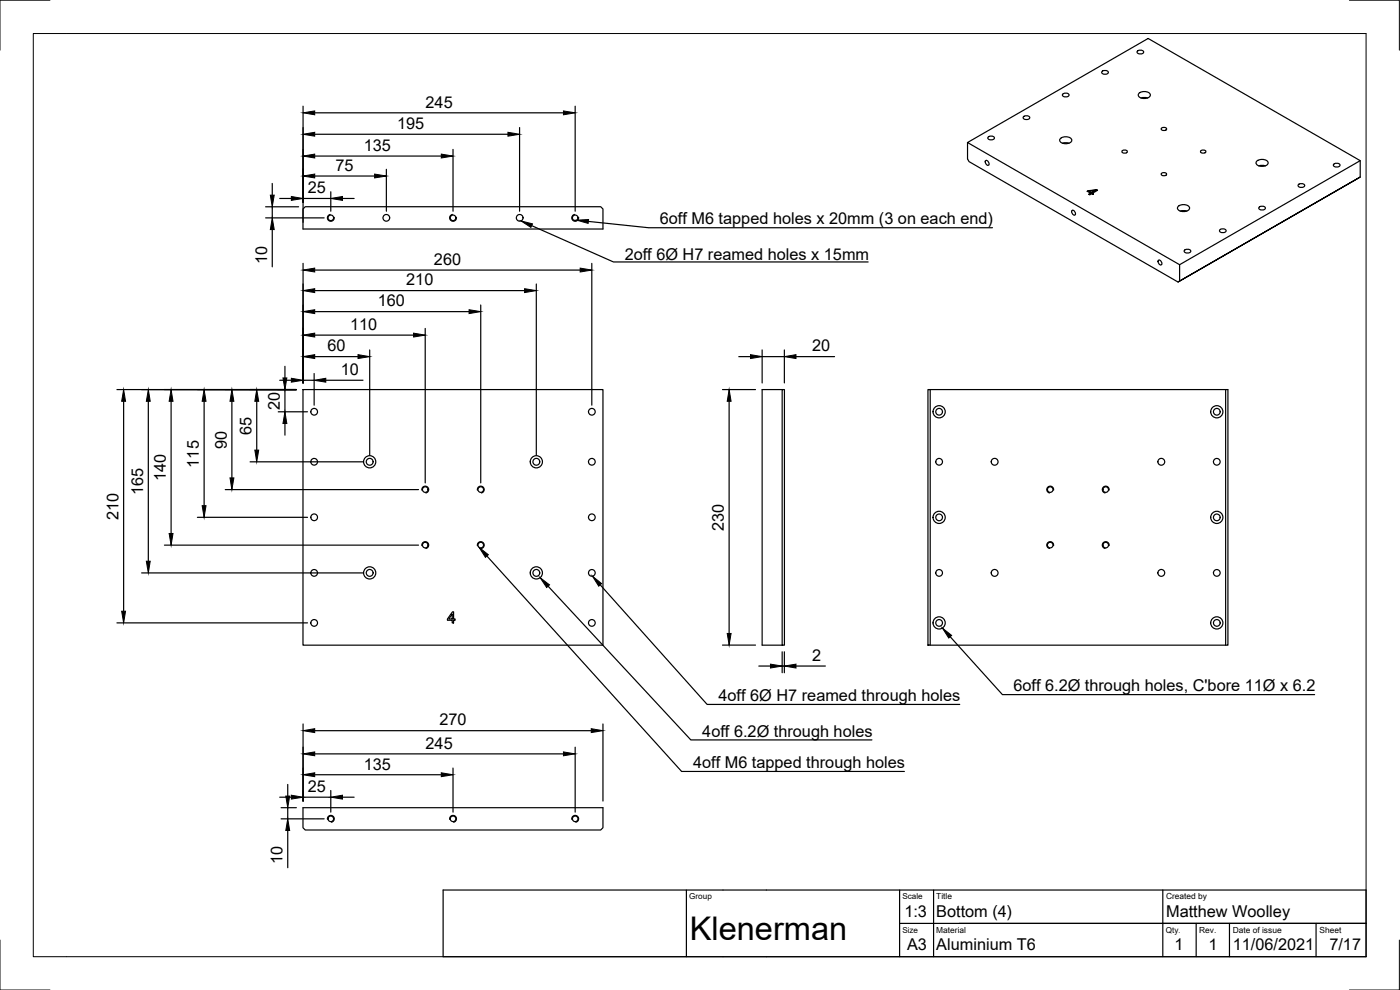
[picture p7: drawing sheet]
<svg xmlns="http://www.w3.org/2000/svg" width="420mm" height="297mm" viewBox="0 0 420 297" stroke-linecap="round" stroke-linejoin="round" font-family="sans-serif">
<!-- layer: Visible -->
<g fill="none" stroke="#000" stroke-width=".36">
<path d="M341.3 15.4l.6-.3h.7l.6 .5a1.16 1.16 0 0 1-2 0zM307.1 35.1l.6-.3h.7l.7 .5a1.16 1.16 0 0 1-2.1 0zM318.9 28.3l.6-.3h.7l.6 .5a1.16 1.16 0 0 1-2 0zM330.7 21.5l.6-.3h.7l.6 .5a1.16 1.16 0 0 1-2 0zM341.8 28a2.42 2.42 0 0 1 3.4 .3 1.91 1.91 0 0 1-2.7 1.1 .91 .91 0 0 1-.7-1.4zM342.4 29.4l1.2-.2 .8 .2M348.5 38.5a.86 .86 0 0 1 .9-.3 .86 .86 0 0 1 .7 .7 .86 .86 0 0 1-.9 .3 .86 .86 0 0 1-.7-.7zM290.4 42.8l54.2-31.3 63.6 36.7-54.2 31.2zM290.4 42.8v4.9l.4 .8 62.7 36.1M295.8 48.1a.86 .86 0 0 1 .9 .6 .86 .86 0 0 1-.2 .9l-.8-.8zM296.5 41.2l.6-.3h.7l.6 .5a1.16 1.16 0 0 1-2 0zM318.2 41.6a2.42 2.42 0 0 1 3.4 .3 1.91 1.91 0 0 1-2.7 1.1 .91 .91 0 0 1-.7-1.4z"/>
<path d="M318.8 43l1.2-.2 .8 .2M326.6 57.2l-.3 .2 1 .6M327.3 58l-.6 .3 .3 .2 .6-.4 .3 .2 .3-.1-.3-.2 .2 .2M327.3 58l-.5 .3M328.6 57.2l-1 .7 1-.7-1.8 .2 .8 .5-.8-.5M329.2 57l-2.6 .3 2.6-.3M329.4 57.1l-.2-.1 .2 .1-1.5 .9M336.7 45.3a.86 .86 0 0 1 .9-.3 .86 .86 0 0 1 .7 .7 .86 .86 0 0 1-.9 .3 .86 .86 0 0 1-.7-.7zM348.5 52.1a.86 .86 0 0 1 .9-.4 .86 .86 0 0 1 .7 .7 .86 .86 0 0 1-.9 .4 .86 .86 0 0 1-.7-.7zM360.3 45.3a.86 .86 0 0 1 .9-.3 .86 .86 0 0 1 .7 .7 .86 .86 0 0 1-.9 .3 .86 .86 0 0 1-.7-.7zM377.1 48.4a2.42 2.42 0 0 1 3.5 .3 1.91 1.91 0 0 1-2.7 1.1 .91 .91 0 0 1-.8-1.4zM377.8 49.8l1.2-.2 .8 .2"/>
<path d="M389.6 55.4l.6-.3h.7l.7 .6a1.16 1.16 0 0 1-2 0zM400.2 49.3l.6-.3h.7l.7 .5a1.16 1.16 0 0 1-2 0zM408.2 48.2v4.9M90.9 62.7l.7-.7h88.7l.7 .7v6h-90.1zM321.8 63.1a.86 .86 0 0 1 .8 .5 .86 .86 0 0 1-.2 1l-.8-.8zM347.7 78a.86 .86 0 0 1 .8 .5 .86 .86 0 0 1-.1 1l-.8-.8zM353.5 62a2.42 2.42 0 0 1 3.5 .3 1.91 1.91 0 0 1-2.7 1 .91 .91 0 0 1-.8-1.3zM354 79.4v4.9M354.2 63.3l1.2-.1 .8 .1M355.4 75.1l.6-.3h.8l.6 .5a1.16 1.16 0 0 1-2 0zM366 69l.6-.3h.8l.6 .5a1.16 1.16 0 0 1-2 0zM377.8 62.2l.6-.3h.7l.7 .5a1.16 1.16 0 0 1-2 0z"/>
<path d="M353.5 84.6l54.7-31.5zM90.9 116.9h90.1v76.7h-90.1zM234.7 116.9h.7v76.7h-.7zM234.7 116.9h-6v76.7h6M278.5 116.9h.7v76.7h-.7zM279.2 116.9h89.3v76.7h-.7M367.8 116.9v76.7h-88.6M135.7 184.2v1.5h-1zM135.8 183.6h.3v2.1h.5v.4h-.5v.8h-.4v-.8h-1.4v-.4zM90.9 242.3h90.1v6.1l-.7 .6h-88.7l-.7-.6z"/>
<circle cx="99.3" cy="65.4" r=".84"/>
<circle cx="115.9" cy="65.4" r="1.01"/>
<circle cx="136" cy="65.4" r=".84"/>
<circle cx="156" cy="65.4" r="1.01"/>
<circle cx="172.6" cy="65.4" r=".84"/>
<circle cx="94.3" cy="123.5" r="1.01"/>
<circle cx="94.3" cy="138.6" r="1.01"/>
<circle cx="110.9" cy="138.6" r="1.03"/>
<circle cx="110.9" cy="138.6" r="1.83"/>
<circle cx="161" cy="138.6" r="1.03"/>
<circle cx="161" cy="138.6" r="1.83"/>
<circle cx="177.6" cy="138.6" r="1.01"/>
<circle cx="177.6" cy="123.5" r="1.01"/>
<circle cx="281.8" cy="123.5" r="1.01"/>
<circle cx="281.8" cy="138.6" r="1.01"/>
<circle cx="281.8" cy="123.5" r="1.83"/>
<circle cx="298.5" cy="138.6" r="1.03"/>
<circle cx="348.5" cy="138.6" r="1.03"/>
<circle cx="365.2" cy="123.5" r="1.01"/>
<circle cx="365.2" cy="138.6" r="1.01"/>
<circle cx="365.2" cy="123.5" r="1.83"/>
<circle cx="94.3" cy="155.2" r="1.01"/>
<circle cx="127.6" cy="146.9" r=".84"/>
<circle cx="144.3" cy="146.9" r=".84"/>
<circle cx="177.6" cy="155.2" r="1.01"/>
<circle cx="281.8" cy="155.2" r="1.01"/>
<circle cx="281.8" cy="155.2" r="1.83"/>
<circle cx="315.2" cy="146.9" r=".84"/>
<circle cx="331.8" cy="146.9" r=".84"/>
<circle cx="365.2" cy="155.2" r="1.01"/>
<circle cx="365.2" cy="155.2" r="1.83"/>
<circle cx="94.3" cy="171.9" r="1.01"/>
<circle cx="110.9" cy="171.9" r="1.03"/>
<circle cx="110.9" cy="171.9" r="1.83"/>
<circle cx="127.6" cy="163.6" r=".84"/>
<circle cx="144.3" cy="163.6" r=".84"/>
<circle cx="161" cy="171.9" r="1.03"/>
<circle cx="161" cy="171.9" r="1.83"/>
<circle cx="177.6" cy="171.9" r="1.01"/>
<circle cx="281.8" cy="171.9" r="1.01"/>
<circle cx="298.5" cy="171.9" r="1.03"/>
<circle cx="315.2" cy="163.6" r=".84"/>
<circle cx="331.8" cy="163.6" r=".84"/>
<circle cx="348.5" cy="171.9" r="1.03"/>
<circle cx="365.2" cy="171.9" r="1.01"/>
<circle cx="94.3" cy="186.9" r="1.01"/>
<circle cx="177.6" cy="186.9" r="1.01"/>
<circle cx="281.8" cy="186.9" r="1.01"/>
<circle cx="281.8" cy="186.9" r="1.83"/>
<circle cx="365.2" cy="186.9" r="1.01"/>
<circle cx="365.2" cy="186.9" r="1.83"/>
<circle cx="99.3" cy="245.7" r=".84"/>
<circle cx="136" cy="245.7" r=".84"/>
<circle cx="172.6" cy="245.7" r=".84"/>
</g>
<!-- layer: Visible Narrow -->
<g fill="none" stroke="#000" stroke-width=".36">
<path d="M99.1 64.3a1.03 1.03 0 0 0-.8 1.2 1.03 1.03 0 0 0 1.2 .9 1.03 1.03 0 0 0 .8-1.2M135.8 64.3a1.03 1.03 0 0 0-.8 1.2 1.03 1.03 0 0 0 1.1 .9 1.03 1.03 0 0 0 .9-1.2M172.4 64.3a1.03 1.03 0 0 0-.8 1.2 1.03 1.03 0 0 0 1.2 .9 1.03 1.03 0 0 0 .8-1.2M126.6 147.1a1.03 1.03 0 0 1 .8-1.2 1.03 1.03 0 0 1 1.2 .8 1.03 1.03 0 0 1-.8 1.2M143.3 147.1a1.03 1.03 0 0 1 .8-1.2 1.03 1.03 0 0 1 1.2 .8 1.03 1.03 0 0 1-.8 1.2M316.2 147.1a1.03 1.03 0 0 0-.8-1.2 1.03 1.03 0 0 0-1.2 .8 1.03 1.03 0 0 0 .8 1.2M332.9 147.1a1.03 1.03 0 0 0-.9-1.2 1.03 1.03 0 0 0-1.2 .8 1.03 1.03 0 0 0 .9 1.2M126.6 163.7a1.03 1.03 0 0 1 .8-1.2 1.03 1.03 0 0 1 1.2 .9 1.03 1.03 0 0 1-.8 1.2M143.3 163.7a1.03 1.03 0 0 1 .8-1.2 1.03 1.03 0 0 1 1.2 .9 1.03 1.03 0 0 1-.8 1.2M316.2 163.7a1.03 1.03 0 0 0-.8-1.2 1.03 1.03 0 0 0-1.2 .9 1.03 1.03 0 0 0 .8 1.2M332.9 163.7a1.03 1.03 0 0 0-.9-1.2 1.03 1.03 0 0 0-1.2 .9 1.03 1.03 0 0 0 .9 1.2M98.3 245.9a1.03 1.03 0 0 1 .8-1.2 1.03 1.03 0 0 1 1.2 .8 1.03 1.03 0 0 1-.8 1.2"/>
<path d="M135 245.9a1.03 1.03 0 0 1 .8-1.2 1.03 1.03 0 0 1 1.2 .8 1.03 1.03 0 0 1-.9 1.2M171.6 245.9a1.03 1.03 0 0 1 .8-1.2 1.03 1.03 0 0 1 1.2 .8 1.03 1.03 0 0 1-.8 1.2"/>
</g>
<!-- layer: Border -->
<path d="M10 10.1h400v276.9h-400zM15 .1h-15v15M405 .1h15v15M0 282.1v14.9h15M420 282.1v14.9h-15" fill="none" stroke="#000" stroke-width=".3"/>
<!-- layer: TitleBlock -->
<path d="M133 267h277v20h-277zM206 267v20M270 277.1h140h-122M270 267v20M280.2 267v20M349 267v20M359 277.1v9.9M369 277.1v9.9M395 277.1v9.9" fill="none" stroke="#000" stroke-width=".36"/>
<!-- layer: Dimensions -->
<g fill="none" stroke="#000" stroke-width=".36">
<path d="M91 31.9v34.8M94.4 33.9h74.7M155.9 38.3v25.1M172.6 31.9v31.5M81.7 55v3.6M83.9 59.5h3.5M91 59.5h8.3M94.4 52.8h18M94.4 46.8h38M94.4 40.3h58M99.3 57.5v5.9M102.8 59.5h3.5"/>
<path d="M116 50.8v12.6M136 44.8v18.6M79.7 62h9.9M79.7 65.4h17.6M81.7 62v3.4M81.7 68.9v11.2M91 79v35.9M177.6 79v42.6M94.4 93.5h46.4M94.4 87.2h63M94.4 81h79.7M127.6 98.5v46.4"/>
<path d="M144.3 91.5v53.4M161 85.2v51.4M35.1 116.9h53.8M83.9 114.1h3.5M85.5 109.9v3.5M85.5 116.9v6.7M91 114.1h3.3M94.3 112.1v9.5M94.4 107h13M94.4 100.5h29.7M97.8 114.1h11.1M111 105v31.6"/>
<path d="M216.8 116.9h9.9M221.7 107h3.5M228.7 105v9.9M228.7 107h6.7M235.4 105v9.9M238.9 107h11.6M37.1 120.4v63M44.5 120.4v48M51.4 120.4v39.7M61.3 120.4v31.3M69.6 120.4v23M75.1 138.6h33.8"/>
<path d="M77 120.4v14.7M83.5 123.6h8.8M85.5 127.1v3.5M218.8 120.4v69.7M59.2 155.2h33.1M67.6 146.9h58M42.5 171.9h66.4M49.3 163.6h76.3M35.1 186.9h57.2M216.8 193.6h9.9M227.7 199.8h3.5M234.7 195.6v6.3"/>
<path d="M234.7 199.8h.7M235.4 195.6v6.3M238.9 199.8h8.8M91 217.2v23.2M94.4 219.2h83M181 217.2v23.2M83.9 239.2h3.5M86.4 235.4v3.5M91 239.2h8.3M94.4 232.5h38M94.4 226.2h74.7M99.3 237.2v6.5"/>
<path d="M102.8 239.2h3.5M136 230.4v13.3M172.6 224.2v19.5M84.3 242.3h4.6M84.3 245.7h13M86.4 242.3v3.4M86.4 249.2v11.2"/>
</g>
<g fill="#000" stroke="#000" stroke-width=".3">
<path d="M91 40.3l3.4-.6v1.2zM91 33.9l3.4-.6v1.1zM152.4 39.7l3.5 .6-3.5 .6zM169.1 33.3l3.5 .6-3.5 .5zM81.1 58.6h1.2l-.6 3.4zM87.4 59l3.6 .5-3.6 .6zM91 52.8l3.4-.6v1.2zM91 46.8l3.4-.6v1.2zM99.3 59.5l3.5-.5v1.1zM112.4 52.2l3.6 .6-3.6 .6zM132.4 46.2l3.6 .6-3.6 .6zM81.7 65.4l.6 3.5h-1.2z"/>
<path d="M91 100.5l3.4-.5v1.1zM91 93.5l3.4-.6v1.2zM91 87.2l3.4-.6v1.2zM91 81l3.4-.6v1.2zM124.1 100l3.5 .5-3.5 .6zM140.8 92.9l3.5 .6-3.5 .6zM157.4 86.6l3.6 .6-3.6 .6zM174.1 80.4l3.5 .6-3.5 .6zM84.9 113.4h1.2l-.6 3.5zM87.4 113.5l3.6 .6-3.6 .6zM91 107l3.4-.6v1.2zM94.3 114.1l3.5-.6v1.2z"/>
<path d="M107.4 106.4l3.6 .6-3.6 .6zM225.2 106.4l3.5 .6-3.5 .6zM235.4 107l3.5-.6v1.2zM37.1 116.9l.6 3.5h-1.2zM44.5 116.9l.6 3.5h-1.2zM51.4 116.9l.5 3.5h-1.1zM61.3 116.9l.5 3.5h-1.1zM69.6 116.9l.6 3.5h-1.2zM77 116.9l.6 3.5h-1.1zM76.5 135.1h1.1l-.6 3.5zM85.5 123.6l.6 3.5h-1.2zM218.8 116.9l.6 3.5h-1.2z"/>
<path d="M60.7 151.7h1.1l-.5 3.5zM69 143.4h1.2l-.6 3.5zM43.9 168.4h1.2l-.6 3.5zM50.8 160.1h1.1l-.5 3.5zM36.5 183.4h1.2l-.6 3.5zM218.2 190.1h1.2l-.6 3.5zM231.2 199.3l3.5 .5-3.5 .6zM235.4 199.8l3.5-.5v1.1zM91 219.2l3.4-.6v1.2zM177.4 218.6l3.6 .6-3.6 .6zM85.8 238.9h1.1l-.5 3.4zM87.4 238.6l3.6 .6-3.6 .6z"/>
<path d="M91 232.5l3.4-.6v1.1zM91 226.2l3.4-.6v1.2zM99.3 239.2l3.5-.6v1.2zM132.4 231.9l3.6 .6-3.6 .5zM169.1 225.6l3.5 .6-3.5 .6zM86.4 245.7l.5 3.5h-1.1z"/>
</g>
<!-- layer: Annotations -->
<path d="M156.4 66.3l3.4 .9-.5 1zM173.1 66.1l3.5-.2-.1 1.1zM143.8 164.2l2.8 2.2-.9 .8zM162.1 173.3l2.8 2.2-.8 .8zM177.8 172.9l2.8 2.2-.9 .8zM282.8 188.4l2.8 2.3-.9 .7z" fill="#000" stroke="#000" stroke-width=".3"/>
<path d="M159.6 67.7l24.5 10.9h76.4M176.6 66.4l18.1 1.9h103.2M146.1 166.8l58.5 64.7h66.8M164.5 175.9l42.8 46.1h54.4M180.1 175.5l32.1 35.9h75.8M285.2 191l15.6 17.4h93.7" fill="none" stroke="#000" stroke-width=".36"/>
<text font-size="9.8" x="207" y="282.1">Klenerman</text>
<g font-size="4.9">
<text x="127.7" y="32.3">245</text>
<text x="119.2" y="38.7">195</text>
<text x="109.2" y="45.3">135</text>
<text x="100.7" y="51.3">75</text>
<text x="92.4" y="58">25</text>
<text x="198" y="67.3">6off M6 tapped holes x 20mm (3 on each end)</text>
<text x="187.5" y="77.9">2off 6Ø H7 reamed holes x 15mm</text>
<text x="80.2" y="79.1" transform="rotate(-90 80.2 79.1)">10</text>
<text x="130.2" y="79.5">260</text>
<text x="121.9" y="85.6">210</text>
<text x="113.4" y="92">160</text>
<text x="105.1" y="99">110</text>
<text x="98.3" y="105.4">60</text>
<text x="243.8" y="105.4">20</text>
<text x="102.3" y="112.5">10</text>
<text x="83.9" y="122.9" transform="rotate(-90 83.9 122.9)">20</text>
<text x="75.5" y="130.4" transform="rotate(-90 75.5 130.4)">65</text>
<text x="68.1" y="134.6" transform="rotate(-90 68.1 134.6)">90</text>
<text x="59.7" y="140.3" transform="rotate(-90 59.7 140.3)">115</text>
<text x="42.9" y="148.6" transform="rotate(-90 42.9 148.6)">165</text>
<text x="49.8" y="144.4" transform="rotate(-90 49.8 144.4)">140</text>
<text x="35.5" y="155.9" transform="rotate(-90 35.5 155.9)">210</text>
<text x="217.3" y="159.3" transform="rotate(-90 217.3 159.3)">230</text>
<text x="243.8" y="198.4">2</text>
<text x="304.1" y="207.4">6off 6.2Ø through holes, C'bore 11Ø x 6.2</text>
<text x="215.6" y="210.3">4off 6Ø H7 reamed through holes</text>
<text x="131.9" y="217.7">270</text>
<text x="210.8" y="221">4off 6.2Ø through holes</text>
<text x="127.7" y="224.6">245</text>
<text x="109.2" y="230.9">135</text>
<text x="208" y="230.4">4off M6 tapped through holes</text>
<text x="92.4" y="237.6">25</text>
<text x="84.8" y="259.4" transform="rotate(-90 84.8 259.4)">10</text>
<text x="271.4" y="275">1:3</text>
<text x="281" y="275">Bottom (4)</text>
<text x="350" y="275">Matthew Woolley</text>
<text x="272.2" y="285.1">A3</text>
<text x="281" y="285.1">Aluminium T6</text>
<text x="352.4" y="285.1">1</text>
<text x="362.6" y="285.1">1</text>
<text x="370" y="285.1">11/06/2021</text>
<text x="399" y="285.1">7/17</text>
</g>
<g font-size="2.5">
<text x="281" y="269.9">Title</text>
<text x="350" y="269.9">Created by</text>
<text x="281" y="279.9">Material</text>
<text x="359.9" y="279.9">Rev.</text>
<text x="370" y="279.9">Date of issue</text>
<text x="396" y="279.9">Sheet</text>
</g>
<g font-size="2.4">
<text x="206.9" y="269.8">Group</text>
<text x="270.8" y="269.8">Scale</text>
<text x="270.8" y="279.8">Size</text>
<text x="349.9" y="279.8">Qty</text>
</g>
<text font-size="2.1" x="353.7" y="279.8">.</text>
</svg>
